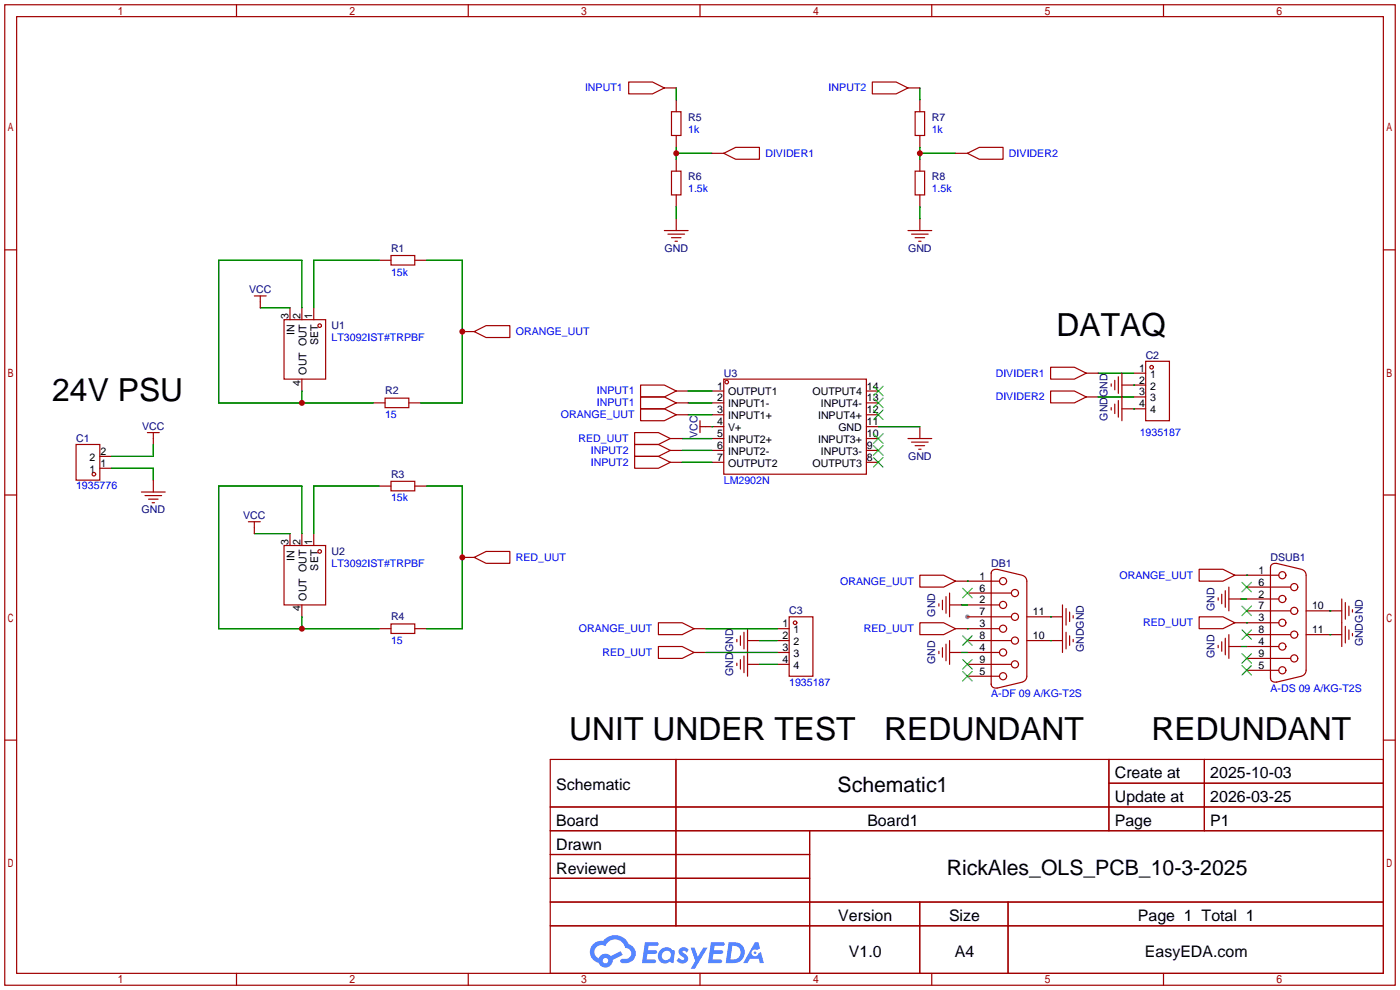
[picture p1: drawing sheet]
<svg xmlns="http://www.w3.org/2000/svg" width="299mm" height="212mm" viewBox="0 0 299 212" stroke-linecap="round" stroke-linejoin="round" font-family="sans-serif">
<circle cx="206.8" cy="131.8" r=".51" fill="#999"/>
<g fill="none" stroke="#a10000" stroke-width=".25">
<path d="M1 1h297.2v209.6h-297.2zM3.6 3.6h292.1v204.4h-292.1zM50.5 1v2.6M100.1 1v2.6M149.6 1v2.6M199.1 1v2.6M248.7 1v2.6M1 53.4h2.6M295.7 53.4h2.5M1 105.8h2.6M295.7 105.8h2.5M1 158.2h2.6"/>
<path d="M295.7 158.2h2.5M117.6 162.3h178.1v45.7h-178.1zM117.6 172.5h178.1M117.6 177.5h178.1M144.5 162.3v35.6M173 177.5v30.5M237 162.3v15.2M237 167.4h58.7M257.4 162.3v15.2M117.6 182.6h55.4M117.6 192.8h178.1M117.6 187.7h55.4"/>
<path d="M117.6 197.9h178.1M196.6 192.8v15.2M215.4 192.8v15.2M50.5 208v2.6M100.1 208v2.6M149.6 208v2.6M199.1 208v2.6M248.7 208v2.6"/>
</g>
<g fill="#5487ff">
<path d="M145.3 202.7a1.3 1.3 0 0 1 1.9 .3l-.4 .6a.54 .54 0 0 0-.9-.2l.1 .2a1.34 1.34 0 0 1 .9 1.8 1.47 1.47 0 0 1-2.3-.1l.5-.6 .8 .5a.31 .31 0 0 0 .4-.3 .31 .31 0 0 0-.3-.4 1.12 1.12 0 0 1-.7-1.8z"/>
<path d="M147.6 202.5h.9l.6 2 1.2-2h.9l-2.7 4.6h-.9l1-1.7z"/>
<path d="M137.8 201.4h1.7a1.31 1.31 0 0 1 1.2 .2 .4 .4 0 0 1-.3 .5l-1.8 .1-.1 .9h1.6a.4 .4 0 0 1 .4 .4 .4 .4 0 0 1-.5 .4h-1.6l-.2 1.2h1.4a.46 .46 0 0 1 .5 0 .46 .46 0 0 1 .1 .5l-.4 .2h-2.6z"/>
<path d="M151.9 201.4h1.7a1.32 1.32 0 0 1 1.2 .2 .39 .39 0 0 1-.3 .5l-1.8 .1-.1 .9h1.6a.4 .4 0 0 1 .4 .4 .4 .4 0 0 1-.4 .4h-1.7l-.2 1.2h1.4a.46 .46 0 0 1 .5 0 .46 .46 0 0 1 .1 .5l-.4 .2h-2.6z"/>
<path d="M161.3 201.4h.8l.3 1.3-.6 .4a.75 .75 0 0 0-1.1 .3 .75 .75 0 0 0 .5 1 .75 .75 0 0 0 .9-.7l.5-.2 .6 2.3h-.8l-.3-.9h-1.8l-.5 .9h-1z"/>
<path d="M155.7 201.4l-.6 4.4h1.5a2.27 2.27 0 0 0 2.6-2.2 2.27 2.27 0 0 0-2.7-2.2zM156.5 202.1a1.5 1.5 0 0 1 1.8 1.6 1.5 1.5 0 0 1-1.9 1.4h-.3z"/>
<path d="M141.2 203a1.6 1.6 0 0 0-.3 2.3 1.6 1.6 0 0 0 2.3 .2l.7 .3 .3-2.4-.1-.3-.5-.1a1.58 1.58 0 0 0-2.4 0zM141.8 203.5a.98 .98 0 0 1 1.6 .4 .98 .98 0 0 1-1.1 1.3 .94 .94 0 0 1-.9-.7 .94 .94 0 0 1 .4-1z"/>
<path d="M126.8 201.8a2.37 2.37 0 0 0 1.1 4 1.54 1.54 0 0 0 1.8 1 1.54 1.54 0 0 0 1.2-1.6l2.2-1.1-.5-.8-2 1a1.57 1.57 0 0 0-2.7 .5 1.5 1.5 0 0 1-.7-2.1 1.5 1.5 0 0 1 2.2-.5 2.23 2.23 0 0 1 2.3-1.4 2.23 2.23 0 0 1 2 1.8 1.16 1.16 0 0 1 1.2 1.1 1.16 1.16 0 0 1-1.1 1.2h-.7a.47 .47 0 0 0-.5 .4 .47 .47 0 0 0 .4 .5 2.17 2.17 0 0 0 2.5-.9 2.17 2.17 0 0 0-.3-2.7l-.8-.4a3.2 3.2 0 0 0-5.5-.7l-1.1 .1zM128.8 205.3a.6 .6 0 0 1 1.2 0 .6 .6 0 0 1-1.2 0z"/>
<circle cx="161.4" cy="203.6" r=".28"/>
</g>
<g fill="none" stroke="#a10000" stroke-width=".25">
<path d="M134.4 17.5h5l2.6 1.3-2.6 1.3h-5zM142 18.8h2.5M186.4 17.5h5.1l2.6 1.3-2.6 1.3h-5.1zM194.1 18.8h2.5M143.5 23.9h2v5.1h-2zM143.5 36.6h2v5.1h-2zM144.5 21.3v2.6M144.5 29v2.5M144.5 34v2.6M152.1 32.8h2.6M154.7 32.8l2.5-1.3h5.1v2.5h-5.1zM195.6 23.9h2v5.1h-2z"/>
<path d="M195.6 36.6h2v5.1h-2zM196.6 21.3v2.6M196.6 29v2.5M196.6 34v2.6M204.2 32.8h2.6M206.8 32.8l2.5-1.3h5.1v2.5h-5.1zM81 55.6h2.6M83.6 54.6h5v2h-5zM88.6 55.6h2.6M142 49.3h5.1M142.7 50h3.6M143.5 50.8h2"/>
<path d="M144.3 51.6h.5M144.5 41.7v2.5M144.5 46.7v2.6M194.1 49.3h5M194.8 50h3.6M195.6 50.8h2M196.3 51.6h.5M196.6 41.7v2.5M196.6 46.7v2.6M54.4 63.2h2.5M55.6 63.2v2.6M60.7 68.3h8.9v12.7h-8.9z"/>
<path d="M62 65.8v2.5M64.5 65.8v2.5M67.1 65.8v2.5M98.8 70.9h2.5M101.3 70.9l2.6-1.3h5.1v2.5h-5.1zM224.5 78.5h5.1l2.6 1.3-2.6 1.2h-5.1zM232.2 79.8h2.5M239.8 79.8v10.1M242.3 79.8h2.6M244.9 77.2h5v12.7h-5zM16.3 95h5v7.6h-5zM21.3 97.5h2.6"/>
<path d="M31.5 92.5h2.5M32.8 92.5v2.5M64.5 81v2.6M79.8 86.1h2.5M82.3 85.1h5.1v2h-5.1zM87.4 86.1h2.5M135.6 95h5.1l2.6 1.3-2.6 1.2h-5.1zM135.6 97.5h5.1l2.6 1.3-2.6 1.3h-5.1zM135.6 92.5h5.1l2.6 1.2-2.6 1.3h-5.1zM136.9 82.3h5.1l2.5 1.3-2.5 1.2h-5.1zM136.9 87.4h5.1l2.5 1.2-2.5 1.3h-5.1zM136.9 84.8h5.1l2.5 1.3-2.5 1.3h-5.1z"/>
<path d="M143.3 93.7h2.5M143.3 96.3h2.5M143.3 98.8h2.5M144.5 86.1h2.6M144.5 83.6h2.6M144.5 88.6h2.6M149.6 91.2h5.1M149.6 89.9v2.6M152.1 86.1h2.6M152.1 83.6h2.6M152.1 88.6h2.6M152.1 93.7h2.6"/>
<path d="M152.1 96.3h2.6M152.1 98.8h2.6M154.7 81h30.5v20.3h-30.5zM185.2 86.1h2.5M185.2 83.6h2.5M185.2 88.6h2.5M185.2 91.2h2.5M185.2 93.7h2.5M185.2 96.3h2.5M185.2 98.8h2.5M194.1 93.7h5M194.8 94.5h3.6"/>
<path d="M195.6 95.2h2M196.3 96h.5M196.6 91.2v2.5M224.5 83.6h5.1l2.6 1.2-2.6 1.3h-5.1zM232.2 84.8h2.5M237.5 82v.5M237.5 87.1v.5M238.3 81.3v2M238.3 86.4v2M239 80.5v3.6M239 85.6v3.6M239.8 82.3h5.1"/>
<path d="M239.8 87.4h5.1M242.3 84.8h2.6M21.3 100.1h2.6M30.2 105.2h5.1M31 105.9h3.5M31.7 106.7h2.1M32.5 107.4h.5M32.8 102.6v2.6M53.1 111.5h2.5M54.4 111.5v2.5M60.7 116.6h8.9v12.7h-8.9zM62 114v2.6"/>
<path d="M64.5 114v2.6M67.1 114v2.6M81 103.9h2.6M83.6 102.9h5v2h-5zM88.6 103.9h2.6M98.8 119.1h2.5M101.3 119.1l2.6-1.2h5.1v2.5h-5.1zM64.5 129.3v2.5M81 134.4h2.6M83.6 133.4h5v2h-5zM88.6 134.4h2.6M140.7 133.1h5.1l2.5 1.3-2.5 1.2h-5.1z"/>
<path d="M140.7 138.2h5.1l2.5 1.2-2.5 1.3h-5.1zM148.3 134.4h2.6M148.3 139.4h2.6M157.5 136.7v.5M158.2 135.9v2M159 135.1v3.6M159.8 136.9h2.5M159.8 134.4v10.1M166.1 134.4h2.6M166.1 139.4h2.6M166.1 136.9h2.6M168.7 131.8h5v12.7h-5z"/>
<path d="M196.6 122.9h5.1l2.5 1.3-2.5 1.3h-5.1zM196.6 133.1h5.1l2.5 1.3-2.5 1.2h-5.1zM200.7 129v.5M200.7 139.2v.5M201.4 128.3v2M201.4 138.4v2.1M202.2 127.5v3.6M202.2 137.7v3.5M202.9 129.3h2.6M202.9 139.4h2.6M202.9 126.7v5.1M202.9 136.9v5.1"/>
<path d="M204.2 124.2h9.4M204.2 134.4h9.4M206.8 129.3h6.8M206.8 126.7h9.4M206.8 139.4h6.8M206.8 131.8h9.4M206.8 136.9h9.4M211.8 122.4v23.9M213.1 121.7l5.3 1.2M213.1 121.7a1 1 0 0 0-1.3 .8M218.5 123a1.27 1.27 0 0 1 1 1.2v20.3a1.27 1.27 0 0 1-1 1.3M219.5 131.8h7.6"/>
<path d="M219.5 136.9h7.6M227.1 129.3v10.1M227.8 130v3.6M227.8 135.1v3.6M228.6 130.8v2M228.6 135.9v2M229.4 131.6v.5M229.4 136.7v.5M256.3 131.8h5.1l2.5 1.3-2.5 1.3h-5.1zM256.3 121.7h5.1l2.5 1.2-2.5 1.3h-5.1zM260.3 127.8v.5M260.3 137.9v.5"/>
<path d="M261.1 127v2M261.1 137.2v2M261.9 126.2v3.6M261.9 136.4v3.6M262.6 138.2h2.6M262.6 128h2.6M262.6 125.5v5.1M262.6 135.6v5.1M263.9 133.1h9.4M263.9 122.9h9.4M266.4 130.6h9.4M266.4 135.6h9.4"/>
<path d="M266.4 125.5h9.4M266.4 138.2h6.9M266.4 128h6.9M271.5 121.2v23.8M272.8 120.4l5.3 1.3M272.8 120.4a1 1 0 0 0-1.3 .9M278.2 121.7a1.27 1.27 0 0 1 .9 1.2v20.4a1.27 1.27 0 0 1-.9 1.2M279.1 130.6h7.7M279.1 135.6h7.7M286.8 128v10.2M287.5 128.8v3.5M287.5 133.9v3.5"/>
<path d="M288.3 129.5v2.1M288.3 134.6v2.1M289.1 130.3v.5M289.1 135.4v.5M157.5 141.7v.5M158.2 141v2M159 140.2v3.6M159.8 142h2.5M166.1 142h2.6M206.8 144.5h6.8M206.8 142h9.4M211.8 146.2a.95 .95 0 0 0 1.3 .8"/>
<path d="M218.4 145.8l-5.3 1.3M266.4 140.7h9.4M266.4 143.3h6.9M271.5 144.9a.95 .95 0 0 0 1.3 .9M278.1 144.5l-5.3 1.3"/>
<circle cx="68.3" cy="69.6" r=".38"/>
<circle cx="246.1" cy="78.5" r=".38"/>
<circle cx="155.3" cy="81.7" r=".38"/>
<circle cx="20.1" cy="101.3" r=".38"/>
<circle cx="68.3" cy="117.9" r=".38"/>
<circle cx="169.9" cy="133.1" r=".38"/>
<circle cx="214.4" cy="129.3" r=".76"/>
<circle cx="214.4" cy="139.4" r=".76"/>
<circle cx="214.4" cy="134.4" r=".76"/>
<circle cx="214.4" cy="124.2" r=".76"/>
<circle cx="216.9" cy="131.8" r=".76"/>
<circle cx="216.9" cy="126.7" r=".76"/>
<circle cx="216.9" cy="136.9" r=".76"/>
<circle cx="274.1" cy="122.9" r=".76"/>
<circle cx="274.1" cy="138.2" r=".76"/>
<circle cx="274.1" cy="133.1" r=".76"/>
<circle cx="274.1" cy="128" r=".76"/>
<circle cx="276.6" cy="125.5" r=".76"/>
<circle cx="276.6" cy="135.6" r=".76"/>
<circle cx="276.6" cy="130.6" r=".76"/>
<circle cx="214.4" cy="144.5" r=".76"/>
<circle cx="216.9" cy="142" r=".76"/>
<circle cx="274.1" cy="143.3" r=".76"/>
<circle cx="276.6" cy="140.7" r=".76"/>
</g>
<g fill="none" stroke="#3c3" stroke-width=".25">
<path d="M186.7 97.8l2 2M186.7 95.2l2 2.1M186.7 92.7l2 2M186.7 87.6l2 2.1M186.7 85.1l2 2M186.7 82.5l2 2.1M188.7 97.8l-2 2M188.7 95.2l-2 2.1M188.7 92.7l-2 2M188.7 87.6l-2 2.1M188.7 85.1l-2 2M188.7 82.5l-2 2.1"/>
<path d="M205.7 125.7l2.1 2.1M205.7 135.9l2.1 2M207.8 125.7l-2.1 2.1M207.8 135.9l-2.1 2M265.4 139.7l2.1 2M265.4 134.6l2.1 2.1M265.4 129.5l2.1 2.1M265.4 124.5l2.1 2M267.5 139.7l-2.1 2M267.5 134.6l-2.1 2.1M267.5 129.5l-2.1 2.1M267.5 124.5l-2.1 2"/>
<path d="M205.7 143.5l2.1 2M205.7 141l2.1 2M207.8 143.5l-2.1 2M207.8 141l-2.1 2M265.4 142.2l2.1 2.1M267.5 142.2l-2.1 2.1"/>
</g>
<g fill="none" stroke="#008700" stroke-width=".25">
<path d="M144.5 18.8v2.5M196.6 18.8v2.5M144.5 31.5v2.5M144.5 32.8h7.6M196.6 32.8h7.6M196.6 31.5v2.5M81 55.6h-13.9v10.2M91.2 55.6h7.6v30.5h-8.9M144.5 44.2v2.5M196.6 44.2v2.5M55.6 65.8h6.4M64.5 65.8v-10.2h-17.8v30.5h33.1"/>
<path d="M234.7 79.8h7.6M32.8 95v2.5h-8.9M64.5 83.6v2.5M145.8 93.7h6.3M145.8 96.3h6.3M145.8 98.8h6.3M147.1 86.1h5M147.1 88.6h5M147.1 83.6h5M152.1 91.2h.1M187.7 91.2h8.9M234.7 84.8h7.6"/>
<path d="M242.3 82.3h.1M242.3 87.4h.1M23.9 100.1h8.9v2.5M54.4 114h7.6M64.5 114v-10.1h-17.8v30.5h34.3M81 103.9h-13.9v10.1M91.2 103.9h7.6v30.5h-7.6M64.5 131.8v2.6M150.9 134.4h15.2M150.9 139.4h15.2M162.3 136.9h3.8M205.5 129.3h1.3"/>
<path d="M205.5 139.4h1.3M206.8 124.2h.1M206.8 134.4h.1M224.5 136.9h.1M224.5 131.8h.1M265.2 128h1.2M265.2 138.2h1.2M266.4 133.1h.1M266.4 122.9h.1M284.2 135.6h.1M284.2 130.6h.1M162.3 142h3.8"/>
</g>
<g fill="#c00">
<circle cx="64.5" cy="86.1" r=".63"/>
<circle cx="98.8" cy="70.9" r=".63"/>
<circle cx="64.5" cy="134.4" r=".63"/>
<circle cx="98.8" cy="119.1" r=".63"/>
<circle cx="144.5" cy="32.8" r=".63"/>
<circle cx="196.6" cy="32.8" r=".63"/>
</g>
<g font-size="6.8">
<text x="225.8" y="71.8">DATAQ</text>
<text x="11.2" y="85.7">24V PSU</text>
<text x="121.7" y="158.1">UNIT UNDER TEST</text>
<text x="189" y="158.1">REDUNDANT</text>
<text x="246.1" y="158.1">REDUNDANT</text>
</g>
<g font-size="4.5">
<text x="179" y="169.2">Schematic1</text>
<text x="202.3" y="187">RickAles_OLS_PCB_10-3-2025</text>
</g>
<g font-size="3.4">
<text x="238.3" y="166.4">Create at</text>
<text x="258.7" y="166.4">2025-10-03</text>
<text x="118.9" y="168.9">Schematic</text>
<text x="238.3" y="171.4">Update at</text>
<text x="258.7" y="171.4">2026-03-25</text>
<text x="118.9" y="176.5">Board</text>
<text x="185.4" y="176.5">Board1</text>
<text x="238.3" y="176.5">Page</text>
<text x="258.7" y="176.5">P1</text>
<text x="118.9" y="181.6">Drawn</text>
<text x="118.9" y="186.7">Reviewed</text>
<text x="179.2" y="196.8">Version</text>
<text x="202.8" y="196.8">Size</text>
<text x="243.2" y="196.8">Page 1 Total 1</text>
<text x="181.4" y="204.5">V1.0</text>
<text x="204.1" y="204.5">A4</text>
<text x="244.7" y="204.5">EasyEDA.com</text>
</g>
<g font-size="2.3" fill="#00f">
<text x="125" y="19.5">INPUT1</text>
<text x="177.1" y="19.5">INPUT2</text>
<text x="147.1" y="28.4">1k</text>
<text x="199.1" y="28.4">1k</text>
<text x="163.6" y="33.5">DIVIDER1</text>
<text x="215.6" y="33.5">DIVIDER2</text>
<text x="147.1" y="41.1">1.5k</text>
<text x="199.1" y="41.1">1.5k</text>
<text x="83.6" y="58.9">15k</text>
<text x="110.2" y="71.6">ORANGE_UUT</text>
<text x="70.9" y="72.9">LT3092IST#TRPBF</text>
<text x="212.8" y="80.5">DIVIDER1</text>
<text x="82.3" y="89.4">15</text>
<text x="119.9" y="89.4">ORANGE_UUT</text>
<text x="127.6" y="84.3">INPUT1</text>
<text x="127.6" y="86.8">INPUT1</text>
<text x="212.8" y="85.6">DIVIDER2</text>
<text x="123.7" y="94.5">RED_UUT</text>
<text x="243.6" y="93.2">1935187</text>
<text x="126.3" y="97">INPUT2</text>
<text x="126.3" y="99.5">INPUT2</text>
<text x="16.3" y="104.6">1935776</text>
<text x="83.6" y="107.2">15k</text>
<text x="154.7" y="103.3">LM2902N</text>
<text x="110.2" y="119.9">RED_UUT</text>
<text x="70.9" y="121.1">LT3092IST#TRPBF</text>
<text x="179.6" y="124.9">ORANGE_UUT</text>
<text x="239.3" y="123.7">ORANGE_UUT</text>
<text x="83.6" y="137.6">15</text>
<text x="123.7" y="135.1">ORANGE_UUT</text>
<text x="184.6" y="135.1">RED_UUT</text>
<text x="244.3" y="133.8">RED_UUT</text>
<text x="128.7" y="140.2">RED_UUT</text>
<text x="168.7" y="146.5">1935187</text>
<text x="211.8" y="149.1">A-DF 09 A/KG-T2S</text>
<text x="271.5" y="147.8">A-DS 09 A/KG-T2S</text>
</g>
<g font-size="2.3" fill="#000080">
<text x="147.1" y="25.9">R5</text>
<text x="199.1" y="25.9">R7</text>
<text x="147.1" y="38.6">R6</text>
<text x="199.1" y="38.6">R8</text>
<text x="83.6" y="53.8">R1</text>
<text x="142" y="53.8">GND</text>
<text x="194.1" y="53.8">GND</text>
<text x="53.2" y="62.7">VCC</text>
<text x="70.9" y="70.3">U1</text>
<text x="244.9" y="76.7">C2</text>
<text x="154.7" y="80.5">U3</text>
<text x="82.3" y="84.3">R2</text>
<text x="236.7" y="89.9" transform="rotate(-90 236.7 89.9)">GND</text>
<text x="236.7" y="84.8" transform="rotate(-90 236.7 84.8)">GND</text>
<text x="16.3" y="94.5">C1</text>
<text x="30.4" y="91.9">VCC</text>
<text x="149.1" y="93.6" transform="rotate(-90 149.1 93.6)">VCC</text>
<text x="194.1" y="98.3">GND</text>
<text x="83.6" y="102.1">R3</text>
<text x="30.2" y="109.7">GND</text>
<text x="52" y="111">VCC</text>
<text x="70.9" y="118.6">U2</text>
<text x="271.5" y="119.9">DSUB1</text>
<text x="211.8" y="121.1">DB1</text>
<text x="168.7" y="131.3">C3</text>
<text x="199.9" y="131.8" transform="rotate(-90 199.9 131.8)">GND</text>
<text x="259.6" y="130.5" transform="rotate(-90 259.6 130.5)">GND</text>
<text x="83.6" y="132.6">R4</text>
<text x="156.7" y="139.4" transform="rotate(-90 156.7 139.4)">GND</text>
<text x="199.9" y="142" transform="rotate(-90 199.9 142)">GND</text>
<text x="231.6" y="139.4" transform="rotate(-90 231.6 139.4)">GNDGND</text>
<text x="259.6" y="140.7" transform="rotate(-90 259.6 140.7)">GND</text>
<text x="291.3" y="138.2" transform="rotate(-90 291.3 138.2)">GNDGND</text>
<text x="156.7" y="144.5" transform="rotate(-90 156.7 144.5)">GND</text>
</g>
<g font-size="2.3">
<text x="61.7" y="68.2" transform="rotate(-90 61.7 68.2)">3</text>
<text x="62.9" y="71.5" transform="rotate(-90 62.9 71.5)">IN</text>
<text x="64.2" y="68.2" transform="rotate(-90 64.2 68.2)">2</text>
<text x="66.7" y="68.2" transform="rotate(-90 66.7 68.2)">1</text>
<text x="68" y="73.7" transform="rotate(-90 68 73.7)">SET</text>
<text x="64.2" y="82.4" transform="rotate(-90 64.2 82.4)">4</text>
<text x="65.5" y="80.1" transform="rotate(-90 65.5 80.1)">OUT OUT</text>
<text x="153.3" y="83.3">1</text>
<text x="185.3" y="83.3">14</text>
<text x="243.5" y="79.4">1</text>
<text x="243.5" y="82">2</text>
<text x="245.8" y="80.7">1</text>
<text x="245.8" y="83.3">2</text>
<text x="153.3" y="85.8">2</text>
<text x="153.3" y="88.3">3</text>
<text x="155.6" y="84.5">OUTPUT1</text>
<text x="155.6" y="87.1">INPUT1-</text>
<text x="155.6" y="89.6">INPUT1+</text>
<text x="173.6" y="84.5">OUTPUT4</text>
<text x="174.8" y="89.6">INPUT4+</text>
<text x="175.4" y="87.1">INPUT4-</text>
<text x="185.3" y="88.3">12</text>
<text x="185.3" y="85.8">13</text>
<text x="243.5" y="84.5">3</text>
<text x="243.5" y="87.1">4</text>
<text x="245.8" y="85.8">3</text>
<text x="245.8" y="88.3">4</text>
<text x="153.3" y="90.9">4</text>
<text x="153.3" y="93.4">5</text>
<text x="153.3" y="96">6</text>
<text x="155.6" y="92.1">V+</text>
<text x="155.6" y="94.7">INPUT2+</text>
<text x="174.8" y="94.7">INPUT3+</text>
<text x="179.2" y="92.1">GND</text>
<text x="185.3" y="96">9</text>
<text x="185.3" y="93.4">10</text>
<text x="185.3" y="90.9">11</text>
<text x="19.1" y="101">1</text>
<text x="19.1" y="98.5">2</text>
<text x="21.5" y="99.8">1</text>
<text x="21.5" y="97.2">2</text>
<text x="153.3" y="98.5">7</text>
<text x="155.6" y="97.2">INPUT2-</text>
<text x="155.6" y="99.8">OUTPUT2</text>
<text x="173.6" y="99.8">OUTPUT3</text>
<text x="175.4" y="97.2">INPUT3-</text>
<text x="185.3" y="98.5">8</text>
<text x="61.7" y="116.5" transform="rotate(-90 61.7 116.5)">3</text>
<text x="62.9" y="119.8" transform="rotate(-90 62.9 119.8)">IN</text>
<text x="64.2" y="116.5" transform="rotate(-90 64.2 116.5)">2</text>
<text x="66.7" y="116.5" transform="rotate(-90 66.7 116.5)">1</text>
<text x="68" y="121.9" transform="rotate(-90 68 121.9)">SET</text>
<text x="209.3" y="123.9">1</text>
<text x="269" y="125.2">6</text>
<text x="269" y="122.6">1</text>
<text x="64.2" y="130.7" transform="rotate(-90 64.2 130.7)">4</text>
<text x="65.5" y="128.3" transform="rotate(-90 65.5 128.3)">OUT OUT</text>
<text x="209.3" y="129">2</text>
<text x="209.3" y="126.4">6</text>
<text x="209.3" y="131.5">7</text>
<text x="220.7" y="131.5">11</text>
<text x="269" y="130.2">7</text>
<text x="269" y="127.7">2</text>
<text x="280.4" y="130.2">10</text>
<text x="167.3" y="134.1">1</text>
<text x="167.3" y="136.6">2</text>
<text x="169.6" y="135.3">1</text>
<text x="169.6" y="137.9">2</text>
<text x="209.3" y="134.1">3</text>
<text x="209.3" y="136.6">8</text>
<text x="220.7" y="136.6">10</text>
<text x="269" y="135.3">8</text>
<text x="269" y="137.9">4</text>
<text x="269" y="132.8">3</text>
<text x="280.4" y="135.3">11</text>
<text x="167.3" y="139.1">3</text>
<text x="167.3" y="141.7">4</text>
<text x="169.6" y="140.4">3</text>
<text x="169.6" y="142.9">4</text>
<text x="209.3" y="139.1">4</text>
<text x="209.3" y="141.7">9</text>
<text x="269" y="140.4">9</text>
<text x="269" y="142.9">5</text>
<text x="209.3" y="144.2">5</text>
</g>
</svg>
